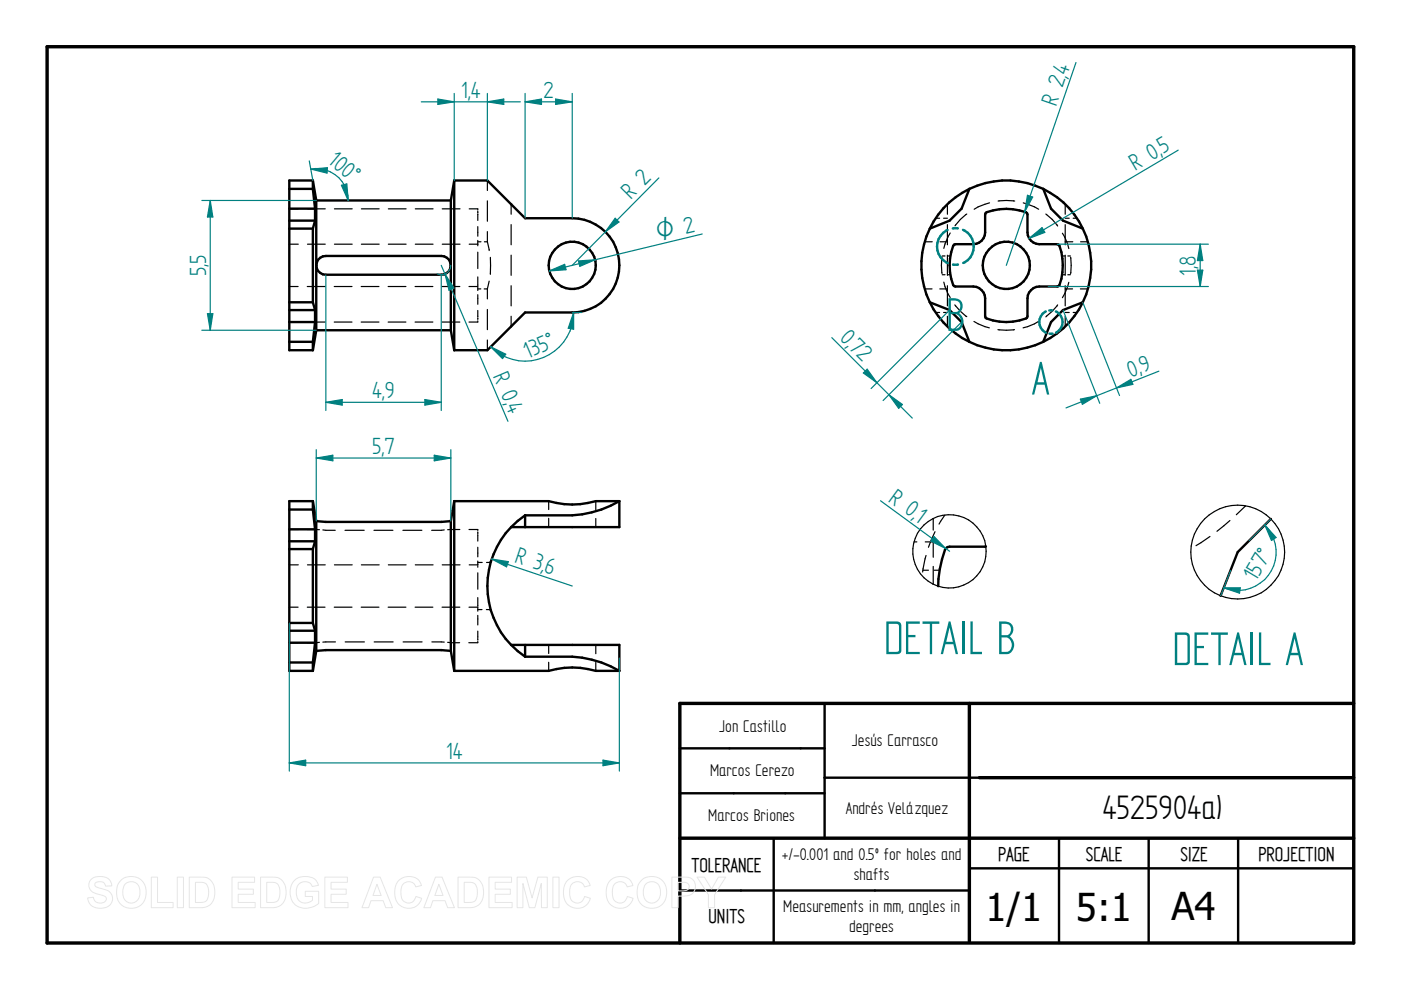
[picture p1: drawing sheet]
<svg xmlns="http://www.w3.org/2000/svg" width="297mm" height="210mm" viewBox="0 0 297 210" stroke-linecap="round" stroke-linejoin="round" font-family="sans-serif">
<path d="M10 9.9h277v190h-277zM205.5 149.1v50.5M287 149.1h-142.9v50.8M144.1 177.7h142.9M207.6 164.9h79.4" fill="none" stroke="#000" stroke-width=".72"/>
<g fill="none" stroke="#000" stroke-width=".51">
<path d="M66.3 38.3l.8 4.2M66.3 38.3v1.7M66.3 38.3h-5v1.7M96.3 38.3v36M96.3 38.3l-.7 4.2M96.3 38.3h7l8 8h10a10 10 0 0 1 10 10 10 10 0 0 1-10 10h-10l-8 8h-7M61.3 48.5h5M61.3 40h5M61.3 44.2h5.5M61.3 46.8h5.5M61.3 40v6.8M61.3 46.8v17.3"/>
<path d="M66.3 48.5v15.6M66.3 40l.5 4.2M66.8 46.8l-.5 1.7M66.8 44.2v2.6M67.1 42.5v27.5M67.1 42.5h28.5M67.4 55.1l1-.7 .7-.1h24.5a1.99 1.99 0 0 1 2 2 1.99 1.99 0 0 1-2 2h-24.5a1.99 1.99 0 0 1-1.8-1.1 1.99 1.99 0 0 1 .1-2.1zM95.6 42.5v27.5M197.1 48.5a17.8 17.8 0 0 0 0 15.6M205.5 40a17.8 17.8 0 0 0-8.4 8.5M205.5 40l-1.6 4.2-2.6 2.6-4.2 1.7M209.2 45a12.6 12.6 0 0 1 8.3 0l.3 .5v3.8a2.53 2.53 0 0 0 2.5 2.5l4.1 .1a11.4 11.4 0 0 1 .2 8.6l-.4 .2h-3.9a2.61 2.61 0 0 0-2.5 2.5v4.2a10.9 10.9 0 0 1-8.8 0l-.1-4.2a2.61 2.61 0 0 0-2.5-2.5h-4.1a10.7 10.7 0 0 1-.2-8.6l.5-.3h3.8a2.53 2.53 0 0 0 2.5-2.5v-3.8z"/>
<path d="M221.2 40a17.9 17.9 0 0 0-15.7 0M221.2 40a17.8 17.8 0 0 1 8.4 8.5M221.2 40l1.6 4.2 2.6 2.6 4.2 1.7M229.6 48.5a17.8 17.8 0 0 1 0 15.6M61.3 64.1h5M61.3 72.5h5M61.3 65.7h5.5M61.3 68.3h5.5M61.3 64.1v4.2M61.3 68.3v6h5M66.3 72.5v1.8M66.3 64.1l.5 1.6"/>
<path d="M66.8 68.3l-.5 4.2M66.8 65.7v2.6M67.1 70h28.5M67.1 70l-.8 4.3M95.6 70l.7 4.3M197.1 64.1a17.9 17.9 0 0 0 8.4 8.4M197.1 64.1l4.2 1.6 2.6 2.6 1.6 4.2M221.2 72.5a17.9 17.9 0 0 1-15.7 0M229.6 64.1a17.9 17.9 0 0 1-8.4 8.4M229.6 64.1l-4.2 1.6-2.6 2.6-1.6 4.2M144.1 158.7h30.7M174.8 149.1v28.6"/>
<path d="M144.1 168.2h30.7M164 177.7v22.2M207.6 164.9h-32.8M224.5 177.7v22.2M243.5 177.7v22.2M262.5 177.7v22.2M144.1 188.8h61.4M205.5 184.1h81.5"/>
<circle cx="121.3" cy="56.3" r="5"/>
<circle cx="213.4" cy="56.3" r="5"/>
</g>
<g fill="none" stroke="#000" stroke-width=".25">
<path d="M103.3 38.3v2.1M61.3 51.8h1.9M61.3 44.3h1.9M65.2 51.8h3.8M65.2 44.3h3.8M67.1 56.3h.1M67.1 56.2v.1M70.9 51.8h3.8M70.9 44.3h3.8M76.6 51.8h3.8M76.6 44.3h3.8M82.3 51.8h3.8"/>
<path d="M82.3 44.3h3.8M88.1 51.8h3.7M88.1 44.3h3.7M93.8 51.8h3.7M93.8 44.3h3.7M95.6 56.2h.1M95.6 56.3h.1M99.5 44.3h1.8v.2M99.5 51.8h1.8M101.3 44.7v.5M101.3 45.4v1.3M101.3 48v2.1"/>
<path d="M101.3 51v.9M101.3 52v.1M101.3 53.5v3.4M101.3 58.7v1.8M101.3 51.3h.7M102.7 51.3h.6M103.3 51.3l.4 1.6M103.3 42.6v4.3M103.3 49.1v2.2M103.7 52.9h.1M103.7 59.6l-.4 1.7M104 58h.1"/>
<path d="M104 54.6v3.4M108.4 43.3v2.1M108.4 47.6v4.3M108.4 54.1v4.3M121.3 51.3h.2M121.7 51.3h.3M126.3 56.2h.1M126.3 56.3v.1M196 51.3h1.7M198.4 46.3h.8M199.3 51.3h1.6M199.7 54.5l-.1 1.8 .1 1.7"/>
<path d="M199.8 58.3h.6M199.8 54.3h.6M200.1 46.3h.8M200.1 59.8l.9 2.4 .5 .9M200.9 43.3v2.1M200.9 47.6v4.3M200.9 54.1v4.3M201 58.3h.5M201 54.3h.5M201.5 49.4l-.5 .9-.9 2.4M205 45.4l-1.4 1.1-1.1 1.4M209.8 43l-2.4 .9-.9 .5"/>
<path d="M211.6 42.6l1.8-.1 1.7 .1M217 43l2.3 .9 .9 .5M221.7 45.4a9.7 9.7 0 0 1 2.5 2.5M225.2 58.3h.6M225.2 54.3h.6M225.3 49.4l.5 .9 .8 2.4M225.8 43.3v2.1M225.8 47.6v4.3M225.8 54.1v4.3M225.8 46.3h.9M225.8 51.3h1.7M226.4 58.3h.5"/>
<path d="M226.4 54.3h.5M226.6 59.9l-.8 2.3-.5 .9M227 54.5l.1 1.8-.1 1.7M227.5 46.3h.8M229.1 51.3h1.5M61.3 60.7h1.9M61.3 68.3h1.9M65.1 60.7h3.8M65.1 68.3h3.8M70.9 60.7h3.7M70.9 68.3h3.7M76.6 60.7h3.7"/>
<path d="M76.6 68.3h3.7M82.3 60.7h3.8M82.3 68.3h3.8M88 60.7h3.8M88 68.3h3.8M93.7 60.7h3.8M93.7 68.3h3.8M99.4 60.7h1.9v.9M101.3 62.5v2M101.3 65.8v1.4M101.3 67.4v.3M101.3 68v.3h-1.9"/>
<path d="M101.3 61.3h.6M102.7 61.3h.6M103.3 61.3v2.1M103.3 65.6v4.3M103.3 72.1v2.2M108.4 60.6v4.3M108.4 67.1v2.1M196 61.3h1.6M198.4 66.3h.8M199.3 61.3h1.6M200.1 66.3h.8M200.9 60.6v4.3"/>
<path d="M200.9 67.1v2.1M202.4 64.6l1.2 1.4 1.4 1.1M206.5 68.2l.9 .5 2.4 .8M215.1 69.9l-1.7 .1-1.8-.1M220.2 68.2l-.9 .5-2.4 .8M224.2 64.6l-1.1 1.4-1.4 1.2M225.8 60.6v4.3M225.8 67.1v2.1M225.8 66.3h.9M225.8 61.3h1.6M227.5 66.3h.8M229.1 61.3h1.5"/>
</g>
<path d="M96.3 19.8v18.5M103.3 19.8v18.5M103.3 21.6l3.5-.6v1.1z" fill="none" stroke="#008080" stroke-width=".25"/>
<path d="M103.3 21.6l3.5-.6v1.1z" fill="#008080"/>
<path d="M92.8 21l3.5 .6-3.5 .5z" fill="none" stroke="#008080" stroke-width=".25"/>
<path d="M92.8 21l3.5 .6-3.5 .5z" fill="#008080"/>
<path d="M111.3 19.8v26.5M121.3 19.8v26.5M89.3 21.6h21M111.3 21.6l3.5-.6v1.1z" fill="none" stroke="#008080" stroke-width=".25"/>
<path d="M111.3 21.6l3.5-.6v1.1z" fill="#008080"/>
<path d="M117.8 21l3.5 .6-3.5 .5z" fill="none" stroke="#008080" stroke-width=".25"/>
<path d="M117.8 21l3.5 .6-3.5 .5z" fill="#008080"/>
<path d="M111.3 21.6h10M139.7 37.7l-18.4 18.6M130.4 46.3l.8 .8-2.8 2z" fill="none" stroke="#008080" stroke-width=".25"/>
<path d="M130.4 46.3l.8 .8-2.8 2z" fill="#008080"/>
<path d="M116.5 57.4l3.2-1.4 .3 1.2zM148.9 49.6l-32.4 7.8" fill="none" stroke="#008080" stroke-width=".25"/>
<path d="M116.5 57.4l3.2-1.4 .3 1.2z" fill="#008080"/>
<path d="M122.6 55.3l3.6-.2-3.3 1.4z" fill="none" stroke="#008080" stroke-width=".25"/>
<path d="M122.6 55.3l3.6-.2-3.3 1.4z" fill="#008080"/>
<path d="M225.4 65.7l7.8 19.8M229.6 64.1l7.8 19.8M236.7 82.3l3.1-1.9 .4 1.1z" fill="none" stroke="#008080" stroke-width=".25"/>
<path d="M236.7 82.3l3.1-1.9 .4 1.1z" fill="#008080"/>
<path d="M229.1 84.6l3.4-.7-3 1.8z" fill="none" stroke="#008080" stroke-width=".25"/>
<path d="M229.1 84.6l3.4-.7-3 1.8z" fill="#008080"/>
<path d="M201.3 65.7l-16.6 16.7M203.9 68.3l-16.7 16.6M245.7 78.7l-19.7 7.8M188.5 83.7l2.8 2.1-.8 .8z" fill="none" stroke="#008080" stroke-width=".25"/>
<path d="M188.5 83.7l2.8 2.1-.8 .8z" fill="#008080"/>
<path d="M183.9 78.3l2 2.9-2.9-2.1z" fill="none" stroke="#008080" stroke-width=".25"/>
<path d="M183.9 78.3l2 2.9-2.9-2.1z" fill="#008080"/>
<path d="M176.4 71.6l17 17M269.4 110.1l-4.6 4.5M259.5 124.6h3.5l-.2 1.2zM260.9 121l-2.1 5.3" fill="none" stroke="#008080" stroke-width=".25"/>
<path d="M221.7 66a2.48 2.48 0 0 0-1.4 2.3 2.48 2.48 0 0 0 1.5 2.2M222.5 65.8h.6M222.5 70.7h.7M223.9 66a2.48 2.48 0 0 1 1.4 2.3 2.48 2.48 0 0 1-1.4 2.2" fill="none" stroke="#008080" stroke-width=".51"/>
<g fill="none" stroke="#000" stroke-width=".25">
<path d="M256.5 113.7l-2.9 2M260.8 110.4l-2.8 2.2M264.1 107.3l-2 1.8"/>
<circle cx="262.4" cy="117.1" r="9.9"/>
</g>
<path d="M269.4 110l-7 7.1-3.6 9.2" fill="none" stroke="#000" stroke-width=".51"/>
<path d="M259.5 124.6h3.5l-.2 1.2z" fill="#008080"/>
<path d="M268.2 111.3l2.3 2.7-.9 .6z" fill="none" stroke="#008080" stroke-width=".25"/>
<path d="M268.2 111.3l2.3 2.7-.9 .6z" fill="#008080"/>
<path d="M249.8 31.8l-31.6 18.7M218.2 50.5l2.7-2.2 .6 1zM268.2 111.3a8.1 8.1 0 0 1 1 10.2 8.1 8.1 0 0 1-9.7 3.1" fill="none" stroke="#008080" stroke-width=".25"/>
<path d="M218.2 50.5l2.7-2.2 .6 1z" fill="#008080"/>
<path d="M224.2 51.8h32M254.5 51.8l.5 3.4h-1.1zM222.2 60.7h34" fill="none" stroke="#008080" stroke-width=".25"/>
<path d="M254.5 51.8l.5 3.4h-1.1z" fill="#008080"/>
<path d="M253.9 57.3h1.1l-.5 3.4z" fill="none" stroke="#008080" stroke-width=".25"/>
<path d="M253.9 57.3h1.1l-.5 3.4z" fill="#008080"/>
<path d="M254.5 51.8v8.9M104.1 73.5l3.1 1.6-.7 .9zM121.3 66.3h2.1" fill="none" stroke="#008080" stroke-width=".25"/>
<path d="M104.1 73.5l3.1 1.6-.7 .9z" fill="#008080"/>
<path d="M121.6 66.3v3.5l-1.1-.2z" fill="none" stroke="#008080" stroke-width=".25"/>
<path d="M121.6 66.3v3.5l-1.1-.2z" fill="#008080"/>
<path d="M42.8 42.5h24.3M44.6 42.5l.5 3.5h-1.1zM42.8 70h24.3M121.6 66.3a10.3 10.3 0 0 1-6.3 9.5 10.3 10.3 0 0 1-11.2-2.3" fill="none" stroke="#008080" stroke-width=".25"/>
<path d="M44.6 42.5l.5 3.5h-1.1z" fill="#008080"/>
<path d="M44 66.5h1.1l-.5 3.5z" fill="none" stroke="#008080" stroke-width=".25"/>
<path d="M44 66.5h1.1l-.5 3.5z" fill="#008080"/>
<path d="M44.6 42.5v27.5M92.7 58l.5 .3 1.2-.2M93.6 56.3l14.1 33M94.4 58.1l1.9 3-1.1 .5zM95.6 56.3a2.09 2.09 0 0 1-1.2 1.8" fill="none" stroke="#008080" stroke-width=".25"/>
<path d="M94.4 58.1l1.9 3-1.1 .5z" fill="#008080"/>
<path d="M228.1 13.3l-14.7 43M217.8 41.4l1.1 .4-1.6 3.1z" fill="none" stroke="#008080" stroke-width=".25"/>
<path d="M217.8 41.4l1.1 .4-1.6 3.1z" fill="#008080"/>
<g fill="none" stroke="#000" stroke-width=".51">
<path d="M61.3 108v6.8M61.3 114.8v17.3M61.3 108h5M61.3 116.4h5M61.3 112.2h5.5M61.3 114.8h5.5M66.3 106.3v1.7M66.3 116.4v15.7M66.3 108l.5 4.2M66.3 106.3l.8 4.2M66.3 106.3h-5v1.7M66.8 114.8l-.5 1.6"/>
<path d="M66.8 112.2v2.6M67.1 110.5v27.5M67.1 110.5l2 .2h24.5l2-.2M95.6 110.5v27.5M96.3 106.3v35.9M96.3 106.3h20a17.7 17.7 0 0 0 10 0h5M96.3 106.3l-.7 4.2M108.4 111.8a18 18 0 0 0 0 24.9M111.3 109.3v2.5M111.3 109.3l-2.9 2.5M131.3 106.3v5.5h-22.9M131.3 106.3a21.9 21.9 0 0 1-10 3h-10"/>
<path d="M61.3 132.1v4.2M61.3 136.3v5.9h5M61.3 132.1h5M61.3 133.7h5.5M61.3 136.3h5.5M66.3 132.1l.5 1.6M66.8 136.3l-.5 4.2M66.8 133.7v2.6M67.1 138l2-.2h24.5l2 .2M67.1 138l-.8 4.2M95.6 138l.7 4.2M108.4 136.7h22.9v5.5"/>
<path d="M108.4 136.7l2.9 2.5M111.3 139.2h10a22.5 22.5 0 0 1 10 3M111.3 136.7v2.5M61.3 140.5h5M66.3 140.5v1.7M96.3 142.2h20a17.7 17.7 0 0 1 10 0h5"/>
</g>
<g fill="none" stroke="#000" stroke-width=".25">
<path d="M61.3 112.3h1.9M61.3 119.8h1.9M65.2 112.3h1.9M65.2 119.8h3.8M67.1 112.3h.6M68.4 112.4h2.7M70.9 119.8h3.8M73.1 112.4h4.1M76.6 119.8h3.8M79.3 112.4h4M82.3 119.8h3.8M85.4 112.4h4"/>
<path d="M88.1 119.8h3.7M93.8 119.8h3.7M94.2 112.4h-2.7M97.5 112.3h-2.6M99.4 112.3h1.9v.2M99.5 119.8h1.8M101.3 119.3h.9M101.3 112.8v.4M101.3 113.4v1.3M101.3 116v2.1M101.3 119v.8M103.2 119.3h.8"/>
<path d="M116.3 106.3v1.7M116.3 109.9v1.9M126.3 106.3v1.8M126.3 109.9v1.9M61.3 136.3h1.9M61.3 128.7h1.9M65.1 136.3h2M65.1 128.7h3.8M67.7 136.2l-.6 .1M70.9 128.7h3.7M71.1 136.1h-2.7M73.2 136.1h4.1"/>
<path d="M76.6 128.7h3.7M79.3 136.1h4.1M82.3 128.7h3.8M85.5 136.1h4M88 128.7h3.8M91.6 136.1h2.6M93.7 128.7h3.8M94.9 136.2l2.5 .1M99.4 128.7h1.9v.9M101.3 120.1h.1M101.3 121.5v3.4M101.3 126.7v1.8"/>
<path d="M101.3 130.5v2M101.3 133.8v1.4M101.3 135.4v.3M101.3 136v.3h-1.9M101.3 129.2h.9M103.1 129.2h.9M116.3 136.7v1.9M126.3 136.7v1.9M116.3 140.4v1.8M126.3 140.5v1.7"/>
</g>
<path d="M104.3 118.5l17 5.7M104.3 118.5l3.5 .6-.4 1.1z" fill="none" stroke="#008080" stroke-width=".25"/>
<path d="M104.3 118.5l3.5 .6-.4 1.1z" fill="#008080"/>
<path d="M67.1 95.3v15.2M67.1 97.1l3.5-.6v1.2zM95.6 95.3v15.2" fill="none" stroke="#008080" stroke-width=".25"/>
<path d="M67.1 97.1l3.5-.6v1.2z" fill="#008080"/>
<path d="M92.1 96.5l3.5 .6-3.5 .6z" fill="none" stroke="#008080" stroke-width=".25"/>
<path d="M92.1 96.5l3.5 .6-3.5 .6z" fill="#008080"/>
<path d="M65.6 34.1l.7 4.2M72.4 39.3l1.1-.3 .3 3.5zM67.1 97.1h28.5" fill="none" stroke="#008080" stroke-width=".25"/>
<path d="M72.4 39.3l1.1-.3 .3 3.5z" fill="#008080"/>
<path d="M65.9 35.9l3.5-.3-.1 1.1z" fill="none" stroke="#008080" stroke-width=".25"/>
<path d="M65.9 35.9l3.5-.3-.1 1.1z" fill="#008080"/>
<path d="M65.9 35.9a6.7 6.7 0 0 1 7.9 6.6M69.1 58.3v28.7M93.6 58.3v28.7M69.1 85.3l3.5-.6v1.2z" fill="none" stroke="#008080" stroke-width=".25"/>
<path d="M69.1 85.3l3.5-.6v1.2z" fill="#008080"/>
<path d="M90.1 84.7l3.5 .6-3.5 .6z" fill="none" stroke="#008080" stroke-width=".25"/>
<path d="M90.1 84.7l3.5 .6-3.5 .6z" fill="#008080"/>
<path d="M69.1 85.3h24.5M186.7 106.2l14.6 10.7M198 113.7l2.5 2.6-3.1-1.6z" fill="none" stroke="#008080" stroke-width=".25"/>
<path d="M200.9 48.8a3.9 3.9 0 0 0-2.2 3.5 3.9 3.9 0 0 0 2.3 3.5M202 48.4h1.1M202.1 56.1h1M204.2 48.7a3.9 3.9 0 0 1 2.3 3.5 3.9 3.9 0 0 1-2.3 3.6" fill="none" stroke="#008080" stroke-width=".51"/>
<path d="M209 115.9h-7.7l-.7 .3a20.4 20.4 0 0 0-1.7 8.1" fill="none" stroke="#000" stroke-width=".51"/>
<g fill="none" stroke="#000" stroke-width=".25">
<path d="M193.8 114.9h.6M196.2 114.9h1.7M196.3 117.8l-.7 3.5M197.9 109.9v2.5M197.9 114.3v3.9M198.2 112.7l-1.4 3.3M200.3 109.2l-1.2 1.9M195.7 120.9h1.1M197.9 120.1v3.8M198.1 120.9h1.1"/>
<circle cx="201.3" cy="116.9" r="7.8"/>
</g>
<path d="M198 113.7l2.5 2.6-3.1-1.6z" fill="#008080"/>
<path d="M61.3 132.1v31.4M131.3 139.5v24M61.3 161.8l3.5-.6v1.1z" fill="none" stroke="#008080" stroke-width=".25"/>
<path d="M61.3 161.8l3.5-.6v1.1z" fill="#008080"/>
<path d="M127.8 161.2l3.5 .6-3.5 .5z" fill="none" stroke="#008080" stroke-width=".25"/>
<path d="M127.8 161.2l3.5 .6-3.5 .5z" fill="#008080"/>
<path d="M61.3 161.8h70" fill="none" stroke="#008080" stroke-width=".25"/>
<g fill="none" stroke="#e6e6e6" stroke-width=".21">
<path d="M19.3 186.5a3.1 3.1 0 0 1 4 .2l.4 1.1-1.3 .1a1.28 1.28 0 0 0-1-1 1.28 1.28 0 0 0-1.3 .5v.4a5.6 5.6 0 0 0 2.5 .9 1.98 1.98 0 0 1 1.2 2.4 1.98 1.98 0 0 1-2.2 1.5 2.48 2.48 0 0 1-3-2.2l1.2-.2a1.44 1.44 0 0 0 1.3 1.3 1.44 1.44 0 0 0 1.5-.9 1.18 1.18 0 0 0-1.4-.9 2.36 2.36 0 0 1-2.4-2l.1-.7zM25.8 186.5a3.3 3.3 0 0 1 3.9-.1 3.3 3.3 0 0 1 1.2 3.8 3.2 3.2 0 0 1-3.8 2.3 3.2 3.2 0 0 1-2.4-3.8 3 3 0 0 1 1.1-2.2zM26.5 187.5a1.87 1.87 0 0 1 2.2-.4 1.87 1.87 0 0 1 1 2.1 1.87 1.87 0 0 1-1.8 2.3 1.87 1.87 0 0 1-1.9-2.3l.1-.8zM32.1 186h1.3v5.3h3.3v1.1h-4.6zM37.6 186h1.3v6.4h-1.3zM40.1 186h2.4a2.79 2.79 0 0 1 3 3.3 2.79 2.79 0 0 1-2.9 3.1h-2.5zM41.4 187.1a2.64 2.64 0 0 1 2.5 .5 3.3 3.3 0 0 1-.3 3.5l-.8 .2h-1.4zM49.2 186h4.8v1.1h-3.5v1.4h3.2v1.1h-3.2v1.7h3.6v1.1h-4.9zM55.2 186h2.4a2.79 2.79 0 0 1 3.1 3.3 2.79 2.79 0 0 1-3 3.1h-2.5zM56.6 187.1a2.64 2.64 0 0 1 2.4 .5 3.3 3.3 0 0 1-.3 3.5l-.8 .2h-1.3zM62.3 186.8a3.6 3.6 0 0 1 4.6-.2l.6 1.1-1.3 .3a1.8 1.8 0 0 0-2.2-1 1.8 1.8 0 0 0-1.2 2.1 2.01 2.01 0 0 0 1.1 2.2 2.01 2.01 0 0 0 2.3-.4v-.8h-1.5v-1.1h2.9v2.6a3.8 3.8 0 0 1-5.5-.3 4 4 0 0 1 .2-4.5zM68.9 186h4.8v1.1h-3.5v1.4h3.2v1.1h-3.2v1.7h3.6v1.1h-4.9z"/>
<path d="M79.2 186h1.4l2.6 6.4h-1.4l-.6-1.4h-2.5l-.6 1.4h-1.4zM79.9 187.5l.9 2.4h-1.7zM84.5 186.7a2.87 2.87 0 0 1 4.9 1l-1.3 .3a1.6 1.6 0 0 0-1.8-1 1.6 1.6 0 0 0-1.3 1.7 2.19 2.19 0 0 0 1.3 2.7 1.55 1.55 0 0 0 1.9-1.3l1.2 .4a2.93 2.93 0 0 1-3.4 2 2.93 2.93 0 0 1-2.3-3.3v-.6a3.2 3.2 0 0 1 .8-1.9zM92.3 186h1.4l2.6 6.4h-1.4l-.5-1.4h-2.6l-.5 1.4h-1.4zM93 187.5l.9 2.4h-1.7zM97.1 186h2.4a2.79 2.79 0 0 1 3 3.3 2.79 2.79 0 0 1-2.9 3.1h-2.5zM98.4 187.1a2.64 2.64 0 0 1 2.4 .5 3.3 3.3 0 0 1-.2 3.5l-.9 .2h-1.3zM103.7 186h4.8v1.1h-3.5v1.4h3.2v1.1h-3.2v1.7h3.6v1.1h-4.9zM109.6 186h2l1.2 4.4 1.2-4.4h2v6.4h-1.2v-5.1l-1.4 5.1h-1.2l-1.3-5.1v5.1h-1.3zM117.2 186h1.3v6.4h-1.3zM120.3 186.7a2.87 2.87 0 0 1 4.8 1l-1.2 .3a1.6 1.6 0 0 0-1.9-1 1.6 1.6 0 0 0-1.2 1.7 2.19 2.19 0 0 0 1.3 2.7 1.55 1.55 0 0 0 1.8-1.3l1.3 .4a2.93 2.93 0 0 1-3.5 2 2.93 2.93 0 0 1-2.2-3.3v-.6a3.2 3.2 0 0 1 .8-1.9zM129.3 186.7a2.87 2.87 0 0 1 4.9 1l-1.2 .3a1.6 1.6 0 0 0-1.9-1 1.6 1.6 0 0 0-1.3 1.7 2.19 2.19 0 0 0 1.3 2.7 1.55 1.55 0 0 0 1.9-1.3l1.2 .4a2.93 2.93 0 0 1-3.4 2 2.93 2.93 0 0 1-2.3-3.3l.1-.6a3.2 3.2 0 0 1 .7-1.9z"/>
<path d="M136.2 186.5a3.3 3.3 0 0 1 3.9-.1 3.3 3.3 0 0 1 1.1 3.8 3.2 3.2 0 0 1-3.7 2.3 3.2 3.2 0 0 1-2.4-3.8 3 3 0 0 1 1.1-2.2zM136.9 187.5a1.87 1.87 0 0 1 2.2-.4 1.87 1.87 0 0 1 .9 2.1 1.87 1.87 0 0 1-1.8 2.3 1.87 1.87 0 0 1-1.8-2.3l.1-.8zM142.4 186h2.1a2.5 2.5 0 0 1 2.7 1 2.08 2.08 0 0 1-.1 2.2 2.08 2.08 0 0 1-2.1 .8h-1.2v2.4h-1.4zM143.8 187.1h.6a1.28 1.28 0 0 1 1.7 .9 1.22 1.22 0 0 1-1.6 .9h-.7zM147.8 186h1.5l1.6 2.5 1.4-2.5h1.6l-2.4 3.7v2.7h-1.3v-2.7z"/>
</g>
<g font-size="11.3" fill="#008080">
<text x="200.6" y="70.1">B</text>
<text x="218.7" y="83.7">A</text>
<text x="187.4" y="138.7">DETAIL B</text>
<text x="248.6" y="141">DETAIL A</text>
</g>
<g font-size="8.1">
<text x="233.7" y="173.7">4525904a)</text>
<text x="208.9" y="195.3">1/1</text>
<text x="228.1" y="195.3">5:1</text>
<text x="248.4" y="195.1">A4</text>
</g>
<g font-size="5.6" fill="#008080">
<text x="226.2" y="16.1" transform="rotate(-71 226.2 16.1)">4</text>
<text x="97.7" y="20.7">1,4</text>
<text x="115.2" y="20.7">2</text>
<text x="223.9" y="22.6" transform="rotate(-71 223.9 22.6)">R 2,</text>
<text x="69.3" y="34.4" transform="rotate(40 69.3 34.4)">100°</text>
<text x="246.6" y="32.7" transform="rotate(-31 246.6 32.7)">5</text>
<text x="240.7" y="36.2" transform="rotate(-31 240.7 36.2)">R 0,</text>
<text x="133.7" y="42.5" transform="rotate(-45 133.7 42.5)">R 2</text>
<text x="43.7" y="58.6" transform="rotate(-90 43.7 58.6)">5,5</text>
<text x="253.6" y="58.4" transform="rotate(-90 253.6 58.4)">1,8</text>
<text x="177.8" y="71.8" transform="rotate(45 177.8 71.8)">0,</text>
<text x="111.8" y="76.1" transform="rotate(-23 111.8 76.1)">135°</text>
<text x="179.8" y="73.8" transform="rotate(45 179.8 73.8)">72</text>
<text x="104.5" y="79.6" transform="rotate(67 104.5 79.6)">R 0,</text>
<text x="239.7" y="80.1" transform="rotate(-22 239.7 80.1)">0,</text>
<text x="242.3" y="79.2" transform="rotate(-22 242.3 79.2)">9</text>
<text x="78.9" y="84.4">4,9</text>
<text x="107.2" y="86" transform="rotate(67 107.2 86)">4</text>
<text x="78.9" y="96.2">5,7</text>
<text x="188.2" y="106.2" transform="rotate(36 188.2 106.2)">R 0,</text>
<text x="193.8" y="110.2" transform="rotate(36 193.8 110.2)">1</text>
<text x="108.9" y="119.2" transform="rotate(18 108.9 119.2)">R 3,</text>
<text x="115.2" y="121.2" transform="rotate(18 115.2 121.2)">6</text>
<text x="266.3" y="123.5" transform="rotate(-59 266.3 123.5)">157°</text>
<text x="94.6" y="160.9">14</text>
</g>
<text font-size="5.4" fill="#008080" x="139.6" y="51" transform="rotate(-13 139.6 51)">O 2</text>
<g font-size="4.8">
<text x="146.6" y="184.8">TOLERANCE</text>
<text x="211.6" y="182.5">PAGE</text>
<text x="230.2" y="182.5">SCALE</text>
<text x="250.3" y="182.5">SIZE</text>
<text x="266.8" y="182.5">PROJECTION</text>
<text x="150.2" y="195.8">UNITS</text>
</g>
<g font-size="4.1">
<text x="152.5" y="155.1">Jon Castillo</text>
<text x="180.6" y="158.2">Jesús Carrasco</text>
<text x="150.5" y="164.5">Marcos Cerezo</text>
<text x="179.3" y="172.6">Andrés Velázquez</text>
<text x="150.2" y="174.1">Marcos Briones</text>
<text x="165.8" y="182.4">+/-0.001 and 0.5º for holes and</text>
<text x="181" y="186.6">shafts</text>
<text x="166.1" y="193.5">Measurements in mm, angles in</text>
<text x="180" y="197.6">degrees</text>
</g>
</svg>
